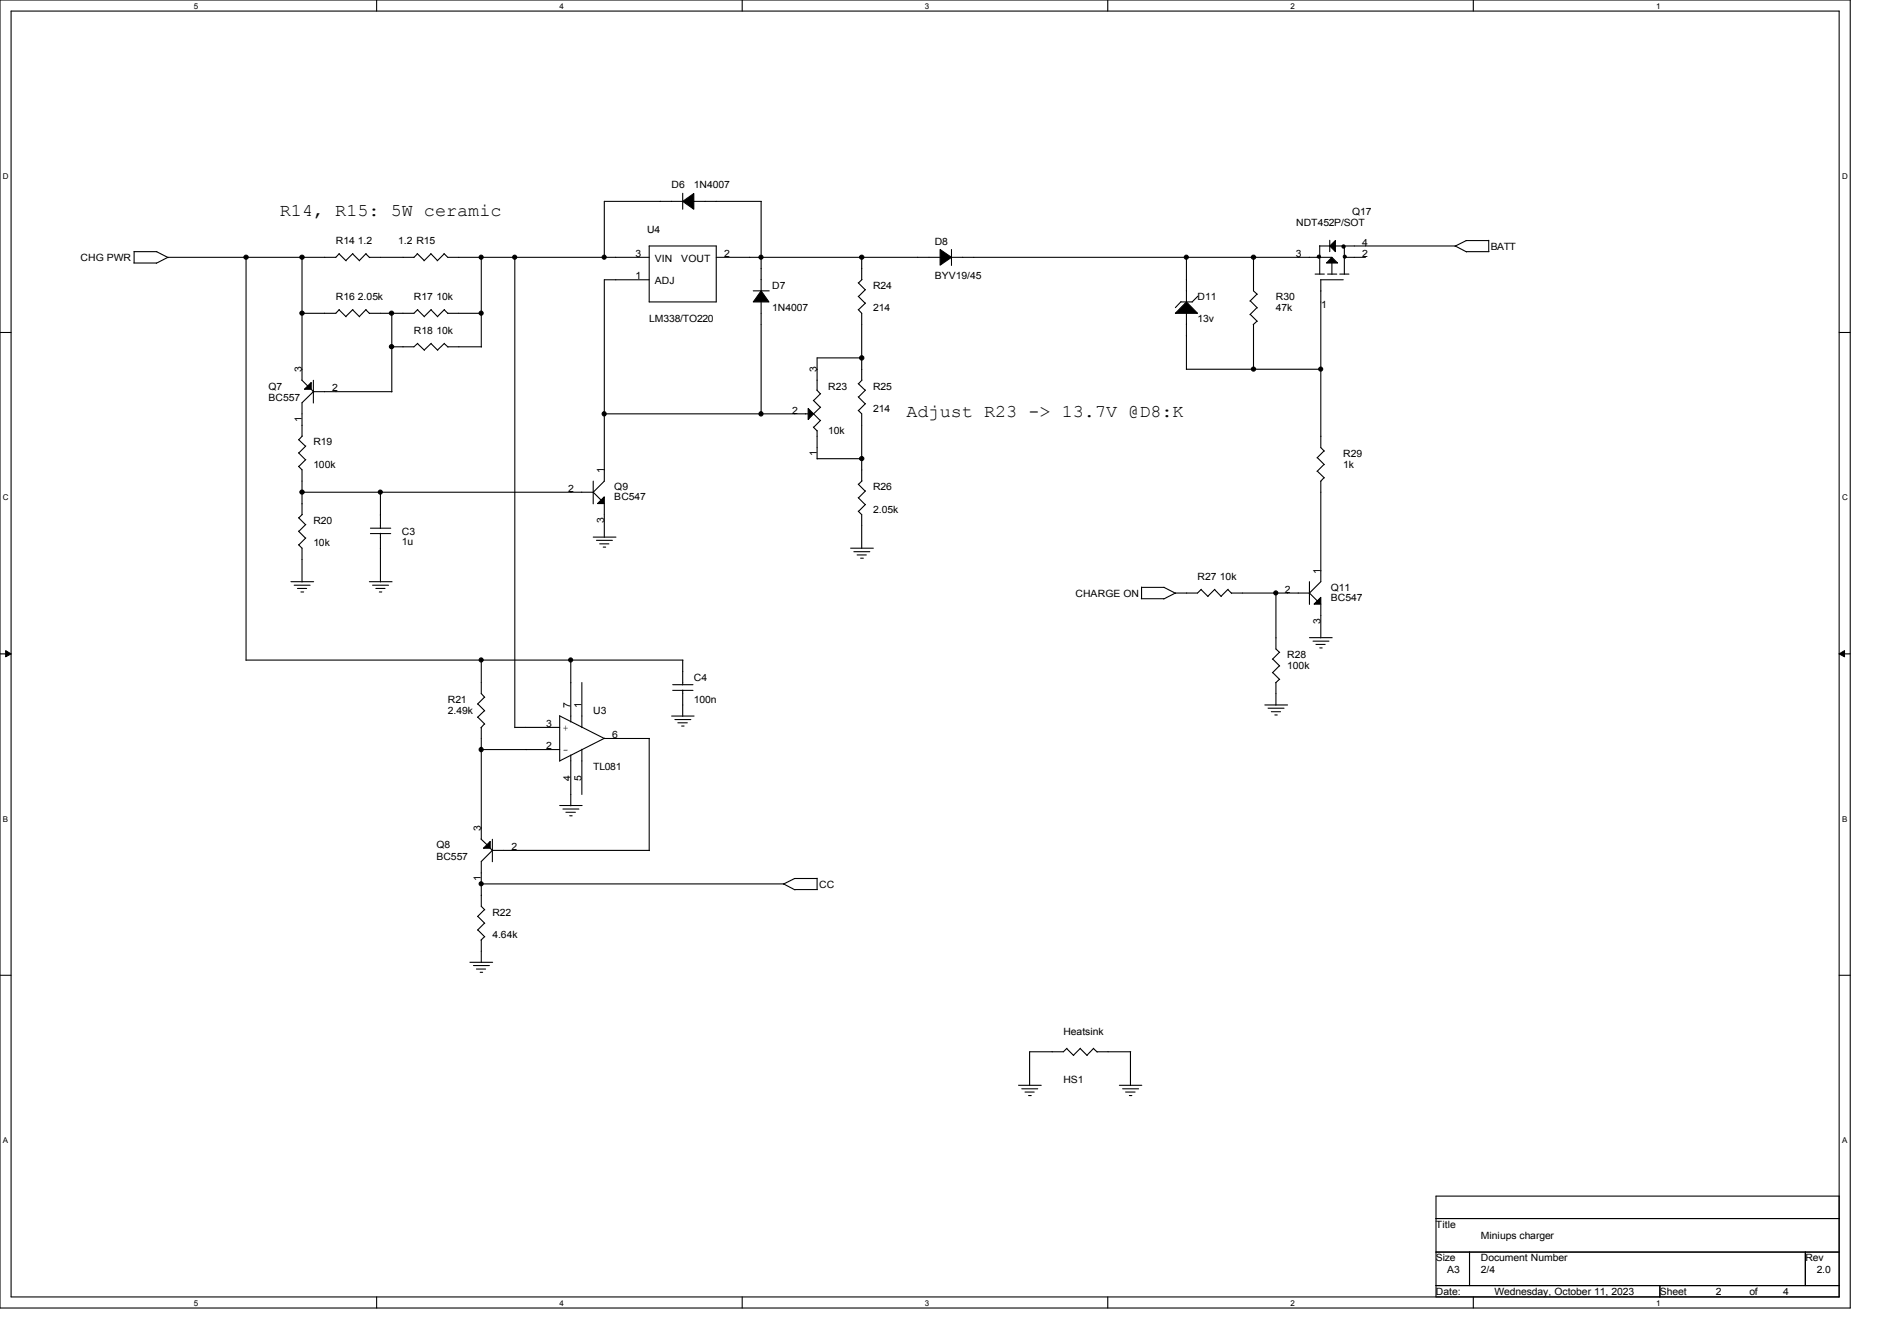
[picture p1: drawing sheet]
<svg xmlns="http://www.w3.org/2000/svg" width="297mm" height="210mm" viewBox="0 0 297 210" stroke-linecap="round" stroke-linejoin="round" font-family="sans-serif">
<path d="M0 0h289.7v204.9h-289.7zM1.7 1.7h286.3v201.4h-286.3z" fill="none" stroke="#000" stroke-width=".17"/>
<g fill="#fff">
<path d="M30.4 .2h.6v1.4h-.6z"/>
<path d="M30.4 203.3h.6v1.4h-.6z"/>
</g>
<path d="M59 0v1.7M59 203.1v1.8" fill="none" stroke="#000" stroke-width=".17"/>
<g fill="#fff">
<path d="M87.6 .2h.7v1.4h-.7z"/>
<path d="M87.6 203.3h.7v1.4h-.7z"/>
</g>
<path d="M116.2 0v1.7M116.2 203.1v1.8" fill="none" stroke="#000" stroke-width=".17"/>
<g fill="#fff">
<path d="M144.8 .2h.7v1.4h-.7z"/>
<path d="M144.8 203.3h.7v1.4h-.7z"/>
</g>
<path d="M173.4 0v1.7M173.4 203.1v1.8" fill="none" stroke="#000" stroke-width=".17"/>
<g fill="#fff">
<path d="M202.1 .2h.6v1.4h-.6z"/>
<path d="M202.1 203.3h.6v1.4h-.6z"/>
</g>
<path d="M230.7 0v1.7M230.7 203.1v1.8" fill="none" stroke="#000" stroke-width=".17"/>
<g fill="#fff">
<path d="M259.3 .2h.7v1.4h-.7z"/>
<path d="M259.3 203.3h.7v1.4h-.7z"/>
<path d="M.5 26.9h.9v1.4h-.9z"/>
<path d="M288.4 26.9h.9v1.4h-.9z"/>
<path d="M.5 77.2h.9v1.4h-.9z"/>
<path d="M288.4 77.2h.9v1.4h-.9z"/>
</g>
<path d="M0 52.1h1.7M288 52.1h1.7" fill="none" stroke="#000" stroke-width=".17"/>
<g fill="#fff">
<path d="M.5 127.6h.8v1.3h-.8z"/>
<path d="M288.4 127.6h.8v1.3h-.8z"/>
</g>
<path d="M0 102.4h1.7M288 102.4h1.7" fill="none" stroke="#000" stroke-width=".17"/>
<path d="M.9 101.9l.8 .5-.8 .5zM288 102.4l.8-.5v1z" fill="#000" stroke="#000" stroke-width=".16"/>
<g fill="#fff">
<path d="M.5 177.9h.8v1.4h-.8z"/>
<path d="M288.4 177.9h.8v1.4h-.8z"/>
</g>
<g fill="none" stroke="#000" stroke-width=".17">
<path d="M21 39.4h3.6M21 39.4v1.8M24.5 39.4l1.8 .9M53.1 39.8l1.1 1.1M53.1 39.7l-.5 .6h-26.3l-1.8 .9M55.2 39.8l1.1 1.1M55.2 39.7l-1.1 1.1M57.3 39.8l.6 .5M57.3 39.7l-1 1.1M65.3 39.7l1.1 1.1M65.4 39.8l-.6 .5M67.4 39.7l1.1 1.1"/>
<path d="M67.5 39.8l-1.1 1.1M69.5 39.7l.6 .6h31.5M69.6 39.8l-1.1 1.1M101.6 38.5h10.5v8.8h-10.5zM106.9 31.5h-12.3v8.8M106.9 30.3v2.5M108.6 31.5h10.6M119.2 31.5v14.1M149 39.1v2.5M206.6 38.5h1.6M206.6 38.5v4.4M208.2 37.6v1.8"/>
<path d="M209 38.5h18.9M210.5 38.5v4.5M227.8 38.5l1.8 1M229.5 37.7h3.6M229.6 39.4h3.5M229.6 37.7l-1.8 .9M233.1 37.6v1.8M21 41.2h3.5M38.5 40.3v63.1M47.2 59.5l1 1M47.3 40.3v19.3M49.1 59.6v3.5"/>
<path d="M53.1 48.5l1.1 1.1M53.1 48.5l-.5 .6h-5.3M55.2 48.5l1.1 1.1M55.2 48.5l-1.1 1.1M57.3 48.5l.6 .6M57.3 48.5l-1 1.1M57.8 40.3h7M61.3 49.1v12.3M65.4 48.5l1.1 1.1M65.4 53.8l1.1 1.1M65.4 48.5l-.6 .6h-7M65.4 53.8l-.6 .5h-3.5"/>
<path d="M67.5 48.5l1 1.1M67.5 53.8l1 1.1M67.5 48.5l-1.1 1.1M67.5 53.8l-1.1 1M69.6 48.5l.5 .6M69.6 53.8l.5 .6M69.6 48.5l-1.1 1.1M69.6 53.8l-1.1 1M70.1 49.1h5.3M70.1 54.3h5.3M75.4 40.3v14.1M80.6 40.3v73.7"/>
<path d="M101.6 43.8h-7v31.6l-1.8 1.7M112.1 40.3h35.1M117.9 45.6h2.5M119.2 47.2v17.7M134.4 48.5l.5 .6v10.5M134.4 46.4l1.1 1.1M134.4 44.3l1.1 1.1M134.9 40.3v3.5M135 43.8l-.6 .5M135 59.5l-.6 .6M135 56h-7.1v5.1M135.5 47.5l-1.1 1"/>
<path d="M135.5 45.3l-1.1 1.1M149 40.3h59.5M184.9 47.3h1.8M184.9 47.2l-.9 1M185.8 40.3v7M185.8 49v8.9M185.8 57.8h21M187.5 46.4l-.9 .9M195.7 47.1l1.1 1.1M195.7 49.2l1.1 1.1M196.3 40.3v5.3l.5 .5M196.3 50.8v7.1"/>
<path d="M196.8 46.1l-1.1 1.1M196.8 48.2l-1.1 1.1M196.8 50.3l-.6 .5M205.9 42.9h1.4M206.8 43.8h3.5M206.8 43.8v26.3l.5 .6M207.9 42.9h1.4M208.5 41.2v1.8M209.8 42.9h1.4M210.4 40.3h3.4M46.7 73l.6 .6v7M46.7 70.9l1.1 1.1"/>
<path d="M46.7 68.8l1.1 1.1M47.3 77.1h45.6l1.2 1.3M47.3 68.3l-.5 .6M47.9 72l-1.1 1.1M47.9 69.8l-1.1 1.2M48.7 61l.4 .4M49 61.3h12.4M49.1 61.3l-1.8 1.8v5.2M59.6 77.1v5.7M92.9 75.4v3.5M94.6 78.9v5.3M94.6 64.8h31.9"/>
<path d="M127.3 66.9l.6 .6M127.3 64.8l1.1 1.1M127.3 62.7l1.1 1.1M127.9 61.1l.5 .6M127.9 67.4v4.5M127.9 71.8h7.1M128.5 65.8l-1.1 1.1M128.5 63.8l-1.1 1M128.5 61.6l-1.1 1.1M134.4 64.3l.5 .5v10.6M134.4 62.1l1.1 1.1M134.4 60.1l1.1 1"/>
<path d="M134.4 77.9l1.1 1.1M134.4 75.8l1.1 1.1M135 75.3l-.6 .6M135.5 63.2l-1.1 1.1M135.5 61.1l-1.1 1.1M135.5 79l-1.1 1.1M135.5 76.9l-1.1 1.1M206.2 71.7l1.1 1.1M206.2 73.8l1.1 1M206.8 75.4v15.7l-1.8 1.8M207.3 70.6l-1.1 1.1M207.3 72.7l-1.1 1.1"/>
<path d="M207.3 74.8l-.5 .6M45.6 91.1h3.5M46.1 91.7h2.5M46.6 92.2h1.4M46.7 85.3l.6 .6v5.2M46.7 83.2l1.1 1.1M46.7 81.1l1.1 1.1M47.1 92.7h.4M47.3 80.6l-.5 .5M47.9 84.2l-1.1 1.1M47.9 82.1l-1.1 1.1M57.8 91.1h3.6"/>
<path d="M58 83.6h3.2M58 82.7h3.2M58.3 91.7h2.5M58.8 92.2h1.5M59.4 92.7h.4M59.6 83.5v7.6M92.9 84.1h3.5M93.4 84.6h2.5M93.9 85.2h1.4M94.4 85.7h.4M133.2 85.9h3.5M133.7 86.4h2.5"/>
<path d="M134.2 86.9h1.4M134.4 80.1l.5 .5v5.3M134.7 87.4h.5M178.7 93.8h3.5M178.7 92h3.6M178.7 91.9v1.9M182.2 92l1.9 .9M188 92.3l1.1 1.1M188.1 92.3l-.6 .6h-3.5l-1.8 .9M190.2 92.3l1 1.1M190.2 92.3l-1.1 1.1M192.2 92.3l.6 .6"/>
<path d="M192.3 92.3l-1.1 1.1M192.8 92.9h12.2l1.3 1.2M199.8 92.9v8.7l.6 .6M205 99.9h3.6M205 91.1v3.6M206.8 94.6v5.3M38.5 103.4h68.4M74.8 110.2l1.1 1.1M74.8 112.3l1.1 1.1M75.4 103.3v5.3l.5 .6M75.4 113.9v17.5M75.4 117.4h12.2"/>
<path d="M75.9 109.2l-1.1 1.1M75.9 111.3l-1.1 1.1M75.9 113.4l-.6 .6M80.6 113.9h7M87.6 112.1l7 3.6h7.1M87.6 112.1v7.1M89.4 103.4v9.7M89.4 118.2v8M91.1 106.9v7.1M91.1 117.3v7.1M94.7 115.6l-7.1 3.6M101.6 115.7v17.5"/>
<path d="M105.2 112.1h3.5M105.3 108.1h3.2M105.3 107.2h3.2M105.7 112.7h2.5M106.1 113.2h1.5M106.7 113.7h.4M106.9 103.4v3.9M106.9 108.1v4.1M198 110.4h3.6M198.5 110.9h2.5M199.1 111.5h1.4M199.3 103.2l1.1 1.1"/>
<path d="M199.3 105.3l1.1 1.1M199.6 112h.4M199.8 106.9v3.5M200.3 102.2l-1.1 1.1M200.3 104.3l-1.1 1.1M200.3 106.4l-.6 .5M205.6 100.4h2.5M206 100.9h1.5M206.6 101.5h.4M75.3 131.4l.9 .9M75.4 138.4h47.3M76.8 132.8l.3 .4"/>
<path d="M77 133.2h24.7M77.1 131.4v3.6M77.1 133.1l-1.7 1.8v7l.5 .6M87.6 126.2h3.5M88.1 126.7h2.5M88.6 127.2h1.5M89.2 127.8h.4M122.7 138.4l1.8 1M124.4 137.6h3.5M124.4 137.6l-1.8 .9M124.4 139.3h3.6M127.9 137.5v1.8"/>
<path d="M0 152.7h1.7M73.6 150.7h3.5M74.1 151.2h2.5M74.6 151.8h1.4M74.8 143.5l1.1 1.1M74.8 145.6l1.1 1.1M75.2 152.3h.4M75.4 147.2v3.5M75.9 142.5l-1.1 1.1M75.9 144.6l-1.1 1.1M75.9 146.7l-.6 .5M288 152.7h1.7"/>
<path d="M159.5 170h3.5M160 170.5h2.5M160.5 171h1.4M161 171.6h.5M167 164.2l1.1 1.1M167 164.2l-.5 .5h-5.3v5.3M169.1 164.2l1.1 1.1M169.2 164.2l-1.1 1.1M171.2 164.2l.6 .6M171.2 164.2l-1 1.1M171.7 164.7h5.3M175.3 170h3.5"/>
<path d="M175.8 170.5h2.5M176.2 171h1.5M176.8 171.6h.4M177 164.7v5.3M224.8 187.3h63.2v15.8h-63.2zM224.8 190.8h63.2M224.8 196.1h63.2M230.1 196.1v5.2M282.7 196.1v5.2M224.8 201.3h63.2M259.9 201.3v1.8"/>
</g>
<g fill="#000" stroke="#000" stroke-width=".17">
<path d="M208.2 38.5l.9-.8v1.7zM185.8 47.3l1.7 1.8h-3.5zM208.5 40.3l.9 .9h-1.7zM47.7 61l1-1.1v1.1zM126.5 64l.9 .8-.9 .9zM75.7 132.8l1.1-1v1z"/>
<path d="M106.9 31.5l1.7-1.2v2.5z" fill-rule="evenodd"/>
<path d="M119.2 45.6l1.2 1.7h-2.5z" fill-rule="evenodd"/>
<path d="M147.2 39.1l1.8 1.2-1.8 1.2z" fill-rule="evenodd"/>
<path d="M94.1 78.3l.5-.5v1.1h-1z" fill-rule="evenodd"/>
<path d="M206.8 93.6v1h-1.1z" fill-rule="evenodd"/>
<circle cx="210.4" cy="38.6" r=".25"/>
<circle cx="38.5" cy="40.3" r=".33"/>
<circle cx="47.3" cy="40.3" r=".33"/>
<circle cx="47.3" cy="49" r=".33"/>
<circle cx="61.3" cy="54.3" r=".33"/>
<circle cx="61.3" cy="49" r=".33"/>
<circle cx="75.3" cy="40.3" r=".32"/>
<circle cx="75.3" cy="49" r=".32"/>
<circle cx="80.6" cy="40.3" r=".32"/>
<circle cx="94.6" cy="40.3" r=".32"/>
<circle cx="119.1" cy="40.3" r=".32"/>
<circle cx="134.9" cy="56" r=".34"/>
<circle cx="134.9" cy="40.3" r=".33"/>
<circle cx="185.7" cy="40.3" r=".32"/>
<circle cx="196.3" cy="40.3" r=".33"/>
<circle cx="196.3" cy="57.8" r=".33"/>
<circle cx="206.5" cy="40.2" r=".24"/>
<circle cx="206.8" cy="57.8" r=".32"/>
<circle cx="210.5" cy="40.2" r=".23"/>
<circle cx="47.3" cy="77.1" r=".33"/>
<circle cx="59.5" cy="77.1" r=".32"/>
<circle cx="94.6" cy="64.8" r=".33"/>
<circle cx="119.1" cy="64.8" r=".33"/>
<circle cx="134.9" cy="71.8" r=".33"/>
<circle cx="199.7" cy="92.9" r=".32"/>
<circle cx="75.3" cy="117.4" r=".33"/>
<circle cx="75.3" cy="103.4" r=".32"/>
<circle cx="89.3" cy="103.4" r=".32"/>
<circle cx="75.3" cy="138.4" r=".32"/>
</g>
<g font-size="2.8">
<text x="43.8" y="33.8">R14, R15: 5W ceramic</text>
<text x="141.9" y="65.3">Adjust R23 -&gt; 13.7V @D8:K</text>
</g>
<g font-size="1.6">
<text x="105.2" y="29.5">D6</text>
<text x="108.6" y="29.5">1N4007</text>
<text x="202.9" y="35.4">NDT452P/SOT</text>
<text x="211.7" y="33.7">Q17</text>
<text x="12.6" y="40.9">CHG PWR</text>
<text x="52.6" y="38.2">R14 1.2</text>
<text x="62.4" y="38.2">1.2 R15</text>
<text x="99.5" y="40.3">3</text>
<text x="101.3" y="36.5">U4</text>
<text x="102.5" y="41">VIN</text>
<text x="106.7" y="41">VOUT</text>
<text x="113.4" y="40.3">2</text>
<text x="146.3" y="38.4">D8</text>
<text x="202.9" y="40.3">3</text>
<text x="213.3" y="40.3">2</text>
<text x="213.3" y="38.5">4</text>
<text x="233.4" y="39.1">BATT</text>
<text x="52.6" y="47">R16 2.05k</text>
<text x="64.8" y="47">R17 10k</text>
<text x="99.5" y="43.8">1</text>
<text x="102.5" y="44.5">ADJ</text>
<text x="120.9" y="45.3">D7</text>
<text x="136.7" y="45.3">R24</text>
<text x="146.3" y="43.6">BYV19/45</text>
<text x="187.5" y="47">D11</text>
<text x="199.8" y="47">R30</text>
<text x="64.8" y="52.2">R18 10k</text>
<text x="101.6" y="50.5">LM338/TO220</text>
<text x="120.9" y="48.7">1N4007</text>
<text x="136.7" y="48.7">214</text>
<text x="187.5" y="50.5">13v</text>
<text x="199.8" y="48.7">47k</text>
<text x="206.8" y="48.2">1</text>
<text x="47.2" y="58.3" transform="rotate(-90 47.2 58.3)">3</text>
<text x="127.9" y="58.3" transform="rotate(-90 127.9 58.3)">3</text>
<text x="42" y="61">Q7</text>
<text x="42" y="62.8">BC557</text>
<text x="52" y="61.3">2</text>
<text x="124" y="64.8">2</text>
<text x="129.7" y="61">R23</text>
<text x="136.7" y="61">R25</text>
<text x="136.7" y="64.5">214</text>
<text x="47.2" y="66.2" transform="rotate(-90 47.2 66.2)">1</text>
<text x="49.1" y="69.8">R19</text>
<text x="127.9" y="71.4" transform="rotate(-90 127.9 71.4)">1</text>
<text x="129.7" y="68">10k</text>
<text x="210.3" y="71.5">R29</text>
<text x="49.1" y="73.3">100k</text>
<text x="89" y="77">2</text>
<text x="94.6" y="74.1" transform="rotate(-90 94.6 74.1)">1</text>
<text x="96.2" y="76.8">Q9</text>
<text x="136.7" y="76.8">R26</text>
<text x="210.3" y="73.3">1k</text>
<text x="49.1" y="82">R20</text>
<text x="62.9" y="83.8">C3</text>
<text x="94.6" y="82" transform="rotate(-90 94.6 82)">3</text>
<text x="96.2" y="78.4">BC547</text>
<text x="136.7" y="80.3">2.05k</text>
<text x="49.1" y="85.6">10k</text>
<text x="62.9" y="85.4">1u</text>
<text x="206.8" y="89.9" transform="rotate(-90 206.8 89.9)">1</text>
<text x="168.4" y="93.4">CHARGE ON</text>
<text x="187.5" y="90.8">R27 10k</text>
<text x="201.2" y="92.8">2</text>
<text x="208.4" y="92.5">Q11</text>
<text x="208.4" y="94.1">BC547</text>
<text x="206.8" y="97.7" transform="rotate(-90 206.8 97.7)">3</text>
<text x="108.6" y="106.6">C4</text>
<text x="201.5" y="103.1">R28</text>
<text x="201.5" y="104.8">100k</text>
<text x="70.1" y="110.1">R21</text>
<text x="70.1" y="111.8">2.49k</text>
<text x="85.5" y="113.9">3</text>
<text x="89.3" y="110.9" transform="rotate(-90 89.3 110.9)">7</text>
<text x="91.1" y="110.9" transform="rotate(-90 91.1 110.9)">1</text>
<text x="92.9" y="111.8">U3</text>
<text x="108.6" y="110.1">100n</text>
<text x="85.5" y="117.3">2</text>
<text x="88.1" y="114.4">+</text>
<text x="88.1" y="117.9">-</text>
<text x="95.8" y="115.6">6</text>
<text x="89.3" y="122.3" transform="rotate(-90 89.3 122.3)">4</text>
<text x="91.1" y="122.3" transform="rotate(-90 91.1 122.3)">5</text>
<text x="92.9" y="120.6">TL081</text>
<text x="75.3" y="130.2" transform="rotate(-90 75.3 130.2)">3</text>
<text x="68.3" y="132.9">Q8</text>
<text x="68.3" y="134.6">BC557</text>
<text x="80.1" y="133.1">2</text>
<text x="75.3" y="138" transform="rotate(-90 75.3 138)">1</text>
<text x="77.1" y="143.4">R22</text>
<text x="128.3" y="139">CC</text>
<text x="77.1" y="146.9">4.64k</text>
<text x="166.5" y="162.1">Heatsink</text>
<text x="166.5" y="169.7">HS1</text>
<text x="224.8" y="192.3">Title</text>
<text x="224.8" y="197.5">Size</text>
<text x="231.9" y="194">Miniups charger</text>
<text x="231.9" y="197.5">Document Number</text>
<text x="282.7" y="197.5">Rev</text>
<text x="224.8" y="202.8">Date:</text>
<text x="226.6" y="199.3">A3</text>
<text x="231.9" y="199.3">2/4</text>
<text x="234" y="202.8">Wednesday, October 11, 2023</text>
<text x="259.9" y="202.8">Sheet</text>
<text x="268.6" y="202.8">2</text>
<text x="273.9" y="202.8">of</text>
<text x="279.2" y="202.8">4</text>
<text x="284.4" y="199.3">2.0</text>
</g>
<g font-size="1.3">
<text x="30.4" y="1.4">5</text>
<text x="87.6" y="1.4">4</text>
<text x="144.8" y="1.4">3</text>
<text x="202.1" y="1.4">2</text>
<text x="259.3" y="1.4">1</text>
<text x=".5" y="28">D</text>
<text x="288.4" y="28">D</text>
<text x=".5" y="78.4">C</text>
<text x="288.4" y="78.4">C</text>
<text x=".5" y="128.7">B</text>
<text x="288.4" y="128.7">B</text>
<text x=".5" y="179">A</text>
<text x="288.4" y="179">A</text>
<text x="30.4" y="204.5">5</text>
<text x="87.6" y="204.5">4</text>
<text x="144.8" y="204.5">3</text>
<text x="202.1" y="204.5">2</text>
<text x="259.3" y="204.5">1</text>
</g>
</svg>
